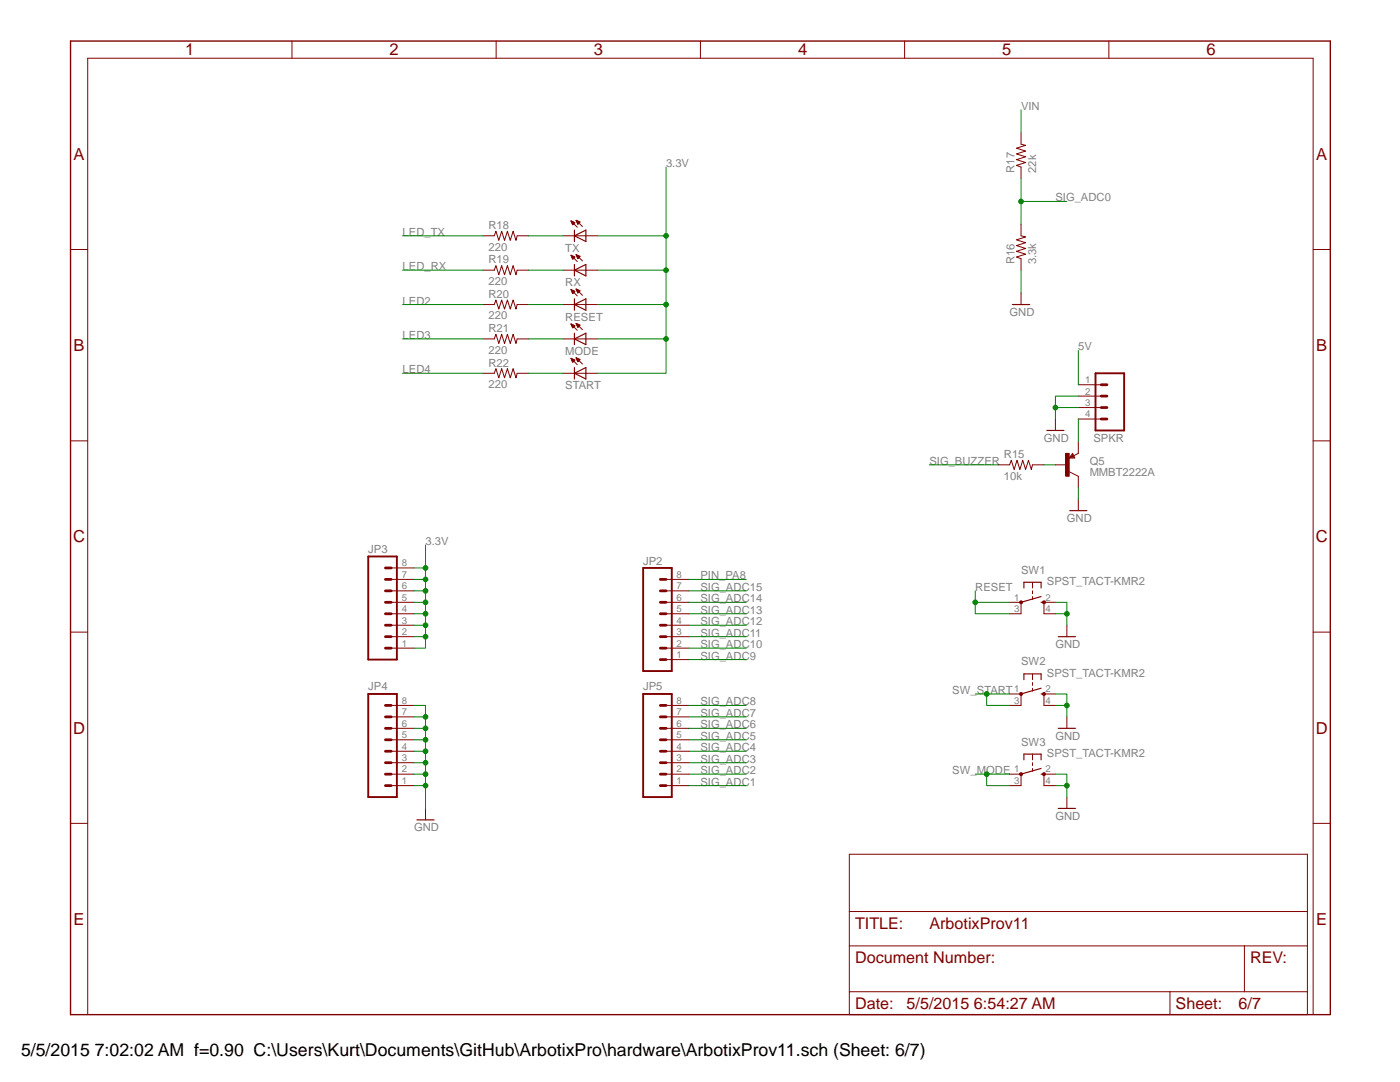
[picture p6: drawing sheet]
<svg xmlns="http://www.w3.org/2000/svg" width="279mm" height="216mm" viewBox="0 0 279 216" stroke-linecap="round" stroke-linejoin="round" font-family="sans-serif">
<path d="M204.3 117.3v-1.1h3.5v1.1M207.8 119l-4 1.2M207.8 120.2h.5M211.2 127h3.4M211.2 161.3h3.4" fill="none" stroke="#800000" stroke-width=".23"/>
<path d="M206.1 116.2v1.1M206.1 117.9v.6M206.1 119v.6M203.8 120.2v2.3M208.3 120.2v2.3M212.9 124.8v2.2M212.9 159v2.3" fill="none" stroke="#800000" stroke-width=".2"/>
<path d="M203.6 120h.4v.4h-.4z" fill-rule="evenodd" fill="#800000"/>
<path d="M203.6 120h.4v.4h-.4z" fill="none" stroke="#800000" stroke-width=".2"/>
<path d="M208.1 120h.5v.4h-.5z" fill-rule="evenodd" fill="#800000"/>
<path d="M208.1 120h.5v.4h-.5zM201.5 120.2h2.3M201.5 122.5h2.3M203.8 138.5v2.3M206.1 134.5v1.1M206.1 136.2v.6M206.1 137.3v.6M208.3 138.5v2.3M208.3 120.2h2.3M208.3 122.5h2.3" fill="none" stroke="#800000" stroke-width=".2"/>
<path d="M204.3 135.6v-1.1h3.5v1.1M207.8 137.3l-4 1.2M207.8 138.5h.5" fill="none" stroke="#800000" stroke-width=".23"/>
<path d="M203.6 138.3h.4v.4h-.4z" fill-rule="evenodd" fill="#800000"/>
<path d="M203.6 138.3h.4v.4h-.4z" fill="none" stroke="#800000" stroke-width=".2"/>
<path d="M208.1 138.3h.5v.4h-.5z" fill-rule="evenodd" fill="#800000"/>
<path d="M201.5 138.5h2.3M208.1 138.3h.5v.4h-.5zM208.3 138.5h2.3M201.5 140.8h2.3M203.8 154.5v2.3M206.1 150.5v1.1M206.1 152.2v.6M206.1 153.3v.6M208.3 154.5v2.3M208.3 140.8h2.3" fill="none" stroke="#800000" stroke-width=".2"/>
<path d="M204.3 151.6v-1.1h3.5v1.1M207.8 153.3l-4 1.2M207.8 154.5h.5" fill="none" stroke="#800000" stroke-width=".23"/>
<path d="M203.6 154.3h.4v.4h-.4z" fill-rule="evenodd" fill="#800000"/>
<path d="M203.6 154.3h.4v.4h-.4z" fill="none" stroke="#800000" stroke-width=".2"/>
<path d="M208.1 154.3h.5v.4h-.5z" fill-rule="evenodd" fill="#800000"/>
<g fill="none" stroke="#800000" stroke-width=".2">
<path d="M213.4 94.1l1.8 .9M213.7 91.2v.1M213.8 91.1v.2M213.8 90.9l.2 .4M214 90.8l.2 .5M214 90.7l.3 .6M214.1 90.5l.4 .9h-1.1zM215.2 90.5l-1.8 .9M78.1 117.9h4.5M78.1 115.6h4.5M78.1 113.3h4.5M132.9 117.9h4.6"/>
<path d="M132.9 115.6h4.6M78.1 129.3h4.5M78.1 127h4.5M78.1 124.8h4.5M78.1 122.5h4.5M78.1 120.2h4.5M132.9 131.6h4.6M132.9 129.3h4.6M132.9 127h4.6M132.9 124.8h4.6M132.9 122.5h4.6M132.9 120.2h4.6"/>
<path d="M78.1 154.5h4.5M78.1 156.8h4.5M78.1 152.2h4.5M78.1 149.9h4.5M78.1 147.6h4.5M78.1 145.3h4.5M78.1 143h4.5M78.1 140.8h4.5M132.9 154.5h4.6M132.9 156.8h4.6M132.9 152.2h4.6M132.9 149.9h4.6"/>
<path d="M132.9 147.6h4.6M132.9 145.3h4.6M132.9 143h4.6M132.9 140.8h4.6M201.5 154.5h2.3M201.5 156.8h2.3M208.1 154.3h.5v.4h-.5zM208.3 154.5h2.3M208.3 156.8h2.3M212.9 143v2.3M84.9 161.3v2.3"/>
</g>
<path d="M211.2 145.3h3.4M83.2 163.6h3.4" fill="none" stroke="#800000" stroke-width=".23"/>
<path d="M73.5 111h5.7v20.6h-5.7zM128.4 113.3h5.7v20.6h-5.7zM73.5 138.5h5.7v20.5h-5.7zM128.4 138.5h5.7v20.5h-5.7z" fill="none" stroke="#800000" stroke-width=".38"/>
<g fill="none" stroke="#800000" stroke-width=".55">
<path d="M76.9 117.9h1.2M76.9 115.6h1.2M76.9 113.3h1.2M131.8 117.9h1.1M131.8 115.6h1.1M76.9 127h1.2M76.9 129.3h1.2M76.9 122.5h1.2M76.9 124.8h1.2M76.9 120.2h1.2M131.8 127h1.1M131.8 129.3h1.1"/>
<path d="M131.8 131.6h1.1M131.8 122.5h1.1M131.8 124.8h1.1M131.8 120.2h1.1M76.9 152.2h1.2M76.9 154.5h1.2M76.9 156.8h1.2M76.9 147.6h1.2M76.9 149.9h1.2M76.9 145.3h1.2M76.9 143h1.2M76.9 140.8h1.2"/>
<path d="M131.8 152.2h1.1M131.8 154.5h1.1M131.8 156.8h1.1M131.8 147.6h1.1M131.8 149.9h1.1M131.8 145.3h1.1M131.8 143h1.1M131.8 140.8h1.1"/>
</g>
<path d="M212.7 90.5h.7v4.5h-.7z" fill="#800000"/>
<g fill="none" stroke="#800000" stroke-width=".2">
<path d="M58.3 8.2v3.4M99 8.2v3.4M139.8 8.2v3.4M180.5 8.2v3.4M221.3 8.2v3.4M203.8 26.5v2.3l.9 .2-1.8 .6 1.8 .5-1.8 .6 1.8 .6-1.8 .6 1.8 .5-1.8 .6 .9 .3v2.3M14.1 49.8h3.4M96.4 47.1h2.2l.4-1 .5 1.9 .6-1.9 .6 1.9 .6-1.9 .5 1.9 .6-1.9 .6 1.9 .2-.9h2.3M96.4 53.9h2.2l.4-.9 .5 1.8 .6-1.8 .6 1.8 .6-1.8 .5 1.8 .6-1.8 .6 1.8 .2-.9h2.3M112.4 53.9h6.8M112.4 47.1h6.8M114 50.9l1.2 1.3"/>
<path d="M114 57.8l1.2 1.3M114 44.1l1.2 1.2M114 50.9l.7 .4-.4 .4zM114 57.8l.7 .3-.4 .5zM114 44.1l.7 .3-.4 .5zM114 57.9h.2M114 51h.2M114 44.2h.2M114 51.1h.4M114 58h.4M114 44.3h.4M114.1 51.2h.6"/>
<path d="M114.1 58.1h.5M114.1 44.4h.6M114.1 51.4h.6M114.1 58.2h.6M114.1 44.5h.6M114.2 51.5h.4M114.2 58.3h.4M114.2 44.6h.4M114.2 51.6h.3M114.2 58.4h.3M114.2 44.7h.3M114.3 51.7h.1"/>
<path d="M114.3 58.5h.1M114.3 44.8h.1M115 50.8l.8 .4-.5 .4zM115 57.7l.8 .3-.5 .5zM115 44l.8 .3-.5 .5zM115 50.8l1.2 1.3M115 57.7l1.2 1.2M115 44l1.2 1.2M115 44h.1M115 50.9h.2M115 57.8h.2M115 44.1h.2"/>
<path d="M115.1 51h.4M115.1 57.9h.3M115.1 44.2h.4M115.1 58h.6M115.1 51.1h.6M115.1 44.3h.6M115.2 51.2h.5M115.2 58.1h.5M115.2 44.4h.5M115.2 51.4h.4M115.2 58.2h.4M115.2 44.5h.4"/>
<path d="M115.3 51.5h.2M115.3 58.3h.2M115.3 44.6h.2M115.3 51.6h.1M115.3 58.4h.1M115.3 44.7h.1M203.8 58.5v2.3M203.8 44.8v2.3l.9 .2-1.8 .6 1.8 .5-1.8 .6 1.8 .6-1.8 .5 1.8 .6-1.8 .6 .9 .3v2.3M262.1 49.8h3.4M96.4 60.8h2.2l.4-.9 .5 1.8 .6-1.8 .6 1.8 .6-1.8 .5 1.8 .6-1.8 .6 1.8 .2-.9h2.3M96.4 67.6h2.2l.4-.9 .5 1.8 .6-1.8 .6 1.8 .6-1.8 .5 1.8 .6-1.8 .6 1.8 .2-.9h2.3M96.4 74.5h2.2l.4-.9 .5 1.8 .6-1.8 .6 1.8 .6-1.8 .5 1.8 .6-1.8 .6 1.8 .2-.9h2.3"/>
<path d="M112.4 60.8h6.8M112.4 67.6h6.8M112.4 74.5h6.8M114 64.6l1.2 1.3M114 71.5l1.2 1.3M114 64.6l.7 .4-.4 .4zM114 71.5l.7 .3-.4 .5zM114 64.7h.1M114 71.6h.1M114 64.8h.4M114 71.7h.4M114.1 71.8h.5"/>
<path d="M114.1 64.9h.5M114.1 65h.6M114.1 71.9h.6M114.2 65.2h.4M114.2 72h.4M114.2 65.3h.3M114.2 72.1h.3M114.3 65.4h.1M114.3 72.2h.1M115 64.5l.8 .4-.5 .4zM115 71.4l.8 .3-.5 .5zM115 64.5l1.2 1.3"/>
<path d="M115 71.4l1.2 1.2M115 64.6h.2M115 71.5h.2M115.1 64.7h.3M115.1 71.6h.3M115.1 64.8h.6M115.1 71.7h.6M115.1 64.9h.6M115.1 71.8h.6M115.2 71.9h.4M115.2 65h.4M115.3 65.2h.2"/>
<path d="M115.3 72h.2M115.3 65.3h.1M115.3 72.1h.1M215.2 76.8h4.6M215.2 79h4.6M14.1 88h3.4M199.2 92.8h2.3l.3-1 .6 1.9 .6-1.9 .5 1.9 .6-1.9 .6 1.9 .6-1.9 .5 1.9 .3-.9h2.2M210.6 92.8h2.3M210.6 83.6v2.3M212.7 90.5h.7v4.5h-.7zM212.7 90.5h.1M215.2 88.2v2.3"/>
<path d="M215.2 95v2.3M215.2 99.6v2.3M215.2 81.3h4.6M215.2 83.6h4.6M262.1 88h3.4M14.1 126.1h3.4M262.1 126.1h3.4M14.1 164.3h3.4M262.1 164.3h3.4M169.5 188.7h91.4M169.5 197.9v-27.4h91.4v27.4M169.5 181.9h91.4"/>
<path d="M233.5 197.9v4.6M233.5 197.9h14.8M248.3 197.9h12.6v4.6h-91.4v-4.6h64M248.3 188.7v9.2M17.5 202.5v-190.9h244.6v190.9"/>
</g>
<g fill="none" stroke="#800000" stroke-width=".23">
<path d="M114.6 52.8v2.3M114.6 59.6v2.3M114.6 45.9v2.3M114.6 53.9l2.3-1.1v2.3zM114.6 47.1l2.3-1.2v2.3zM114.6 66.5v2.3M114.6 73.3v2.3M114.6 60.8l2.3-1.2v2.3zM114.6 67.6l2.3-1.1v2.3zM114.6 74.5l2.3-1.2v2.3zM202.1 60.8h3.4M208.9 85.9h3.4"/>
<path d="M213.5 101.9h3.4"/>
</g>
<path d="M218.6 74.5h5.7v11.4h-5.7z" fill="none" stroke="#800000" stroke-width=".38"/>
<path d="M219.8 79h1.1M219.8 76.8h1.1M219.8 81.3h1.1M219.8 83.6h1.1" fill="none" stroke="#800000" stroke-width=".55"/>
<path d="M14.1 8.2h251.4v194.3h-251.4z" fill="none" stroke="#800000" stroke-width=".28"/>
<path d="M210.6 156.8h2.3v2.2M210.6 154.5h2.3v2.3" fill="none" stroke="#008000" stroke-width=".2"/>
<circle cx="212.9" cy="156.8" r=".46" fill="#008000"/>
<g fill="none" stroke="#008000" stroke-width=".2">
<path d="M210.6 122.5h2.3v2.3M210.6 120.2h2.3v2.3"/>
<circle cx="212.9" cy="156.8" r=".46"/>
</g>
<circle cx="212.9" cy="122.5" r=".46" fill="#008000"/>
<g fill="none" stroke="#008000" stroke-width=".2">
<path d="M210.6 138.5h2.3v4.5M210.6 140.8h2.3"/>
<circle cx="212.9" cy="122.5" r=".46"/>
</g>
<circle cx="212.9" cy="140.8" r=".46" fill="#008000"/>
<g fill="none" stroke="#008000" stroke-width=".2">
<path d="M82.6 156.8h2.3v4.5M82.6 154.5h2.3v2.3M82.6 152.2h2.3v2.3M82.6 149.9h2.3v2.3M82.6 147.6h2.3v2.3M82.6 145.3h2.3v2.3M82.6 143h2.3v2.3M82.6 140.8h2.3v2.2"/>
<circle cx="212.9" cy="140.8" r=".46"/>
</g>
<circle cx="84.9" cy="143" r=".46" fill="#008000"/>
<circle cx="84.9" cy="143" r=".46" fill="none" stroke="#008000" stroke-width=".2"/>
<circle cx="84.9" cy="145.3" r=".46" fill="#008000"/>
<circle cx="84.9" cy="145.3" r=".46" fill="none" stroke="#008000" stroke-width=".2"/>
<circle cx="84.9" cy="147.6" r=".46" fill="#008000"/>
<circle cx="84.9" cy="147.6" r=".46" fill="none" stroke="#008000" stroke-width=".2"/>
<circle cx="84.9" cy="149.9" r=".46" fill="#008000"/>
<circle cx="84.9" cy="149.9" r=".46" fill="none" stroke="#008000" stroke-width=".2"/>
<circle cx="84.9" cy="152.2" r=".46" fill="#008000"/>
<circle cx="84.9" cy="152.2" r=".46" fill="none" stroke="#008000" stroke-width=".2"/>
<circle cx="84.9" cy="154.5" r=".46" fill="#008000"/>
<circle cx="84.9" cy="154.5" r=".46" fill="none" stroke="#008000" stroke-width=".2"/>
<circle cx="84.9" cy="156.8" r=".46" fill="#008000"/>
<g fill="none" stroke="#008000" stroke-width=".2">
<path d="M215.2 79h-4.6v2.3M215.2 81.3h-4.6v2.3M215.2 97.3v2.3"/>
<circle cx="84.9" cy="156.8" r=".46"/>
</g>
<circle cx="210.6" cy="81.3" r=".46" fill="#008000"/>
<g fill="none" stroke="#008000" stroke-width=".2">
<path d="M203.8 53.9v4.6M201.5 154.5h-4.6v2.3h4.6"/>
<circle cx="210.6" cy="81.3" r=".46"/>
</g>
<circle cx="196.9" cy="154.5" r=".46" fill="#008000"/>
<g fill="none" stroke="#008000" stroke-width=".2">
<path d="M194.6 138.5h6.9M196.9 138.5v2.3h4.6M194.6 154.5h2.3"/>
<circle cx="196.9" cy="154.5" r=".46"/>
</g>
<circle cx="196.9" cy="138.5" r=".46" fill="#008000"/>
<g fill="none" stroke="#008000" stroke-width=".2">
<path d="M194.6 117.9v4.6h6.9M194.6 120.2h6.9"/>
<circle cx="196.9" cy="138.5" r=".46"/>
</g>
<circle cx="194.6" cy="120.2" r=".46" fill="#008000"/>
<g fill="none" stroke="#008000" stroke-width=".2">
<path d="M84.9 127v2.3h-2.3M84.9 124.8v2.2h-2.3"/>
<circle cx="194.6" cy="120.2" r=".46"/>
</g>
<circle cx="84.9" cy="127" r=".46" fill="#008000"/>
<g fill="none" stroke="#008000" stroke-width=".2">
<path d="M84.9 122.5v2.3h-2.3"/>
<circle cx="84.9" cy="127" r=".46"/>
</g>
<circle cx="84.9" cy="124.8" r=".46" fill="#008000"/>
<g fill="none" stroke="#008000" stroke-width=".2">
<path d="M84.9 120.2v2.3h-2.3"/>
<circle cx="84.9" cy="124.8" r=".46"/>
</g>
<circle cx="84.9" cy="122.5" r=".46" fill="#008000"/>
<g fill="none" stroke="#008000" stroke-width=".2">
<path d="M84.9 117.9v2.3h-2.3"/>
<circle cx="84.9" cy="122.5" r=".46"/>
</g>
<circle cx="84.9" cy="120.2" r=".46" fill="#008000"/>
<g fill="none" stroke="#008000" stroke-width=".2">
<path d="M84.9 115.6v2.3h-2.3"/>
<circle cx="84.9" cy="120.2" r=".46"/>
</g>
<circle cx="84.9" cy="117.9" r=".46" fill="#008000"/>
<g fill="none" stroke="#008000" stroke-width=".2">
<path d="M84.9 113.3v2.3h-2.3"/>
<circle cx="84.9" cy="117.9" r=".46"/>
</g>
<circle cx="84.9" cy="115.6" r=".46" fill="#008000"/>
<g fill="none" stroke="#008000" stroke-width=".2">
<path d="M84.9 108.8v4.5h-2.3"/>
<circle cx="84.9" cy="115.6" r=".46"/>
</g>
<circle cx="84.9" cy="113.3" r=".46" fill="#008000"/>
<g fill="none" stroke="#008000" stroke-width=".2">
<path d="M132.9 33.3v13.8h-13.7M132.9 47.1v6.8h-13.7M132.9 53.9v6.9h-13.7M132.9 60.8v6.8h-13.7M132.9 67.6v6.9h-13.7"/>
<circle cx="84.9" cy="113.3" r=".46"/>
</g>
<circle cx="132.9" cy="67.6" r=".46" fill="#008000"/>
<circle cx="132.9" cy="67.6" r=".46" fill="none" stroke="#008000" stroke-width=".2"/>
<circle cx="132.9" cy="60.8" r=".46" fill="#008000"/>
<circle cx="132.9" cy="60.8" r=".46" fill="none" stroke="#008000" stroke-width=".2"/>
<circle cx="132.9" cy="53.9" r=".46" fill="#008000"/>
<circle cx="132.9" cy="53.9" r=".46" fill="none" stroke="#008000" stroke-width=".2"/>
<circle cx="132.9" cy="47.1" r=".46" fill="#008000"/>
<g fill="none" stroke="#008000" stroke-width=".2">
<path d="M203.8 35.6v9.2M203.8 40.2h9.1M215.2 69.9v6.9M185.5 92.8h13.7M208.3 92.8h2.3M215.2 83.6v4.6M137.5 117.9h11.4M137.5 115.6h11.4M137.5 131.6h11.4M137.5 129.3h11.4M137.5 127h11.4M137.5 120.2h11.4"/>
<path d="M137.5 124.8h11.4M137.5 122.5h11.4M137.5 149.9h11.4M137.5 147.6h11.4M137.5 145.3h11.4M137.5 143h11.4M137.5 140.8h11.4M137.5 156.8h11.4M137.5 154.5h11.4M137.5 152.2h11.4"/>
<circle cx="132.9" cy="47.1" r=".46"/>
</g>
<circle cx="203.8" cy="40.2" r=".46" fill="#008000"/>
<g fill="none" stroke="#008000" stroke-width=".2">
<path d="M203.8 21.9v4.6M80.3 47.1h16.1M80.3 53.9h16.1M105.5 53.9h6.9M105.5 47.1h6.9M80.3 60.8h16.1M80.3 67.6h16.1M80.3 74.5h16.1M105.5 60.8h6.9M105.5 67.6h6.9M105.5 74.5h6.9"/>
<circle cx="203.8" cy="40.2" r=".46"/>
</g>
<text font-size="3.5" x="4.2" y="210.7">5/5/2015 7:02:02 AM f=0.90 C:\Users\Kurt\Documents\GitHub\ArbotixPro\hardware\ArbotixProv11.sch (Sheet: 6/7)</text>
<g font-size="3.3" fill="#800000">
<text x="37" y="11.1">1</text>
<text x="77.7" y="11.1">2</text>
<text x="118.5" y="11.1">3</text>
<text x="159.3" y="11.1">4</text>
<text x="200" y="11.1">5</text>
<text x="240.8" y="11.1">6</text>
<text x="14.7" y="31.9">A</text>
<text x="262.7" y="31.9">A</text>
<text x="14.7" y="70">B</text>
<text x="262.7" y="70">B</text>
<text x="14.6" y="108.2">C</text>
<text x="262.6" y="108.2">C</text>
<text x="14.6" y="146.4">D</text>
<text x="262.6" y="146.4">D</text>
<text x="14.7" y="184.5">E</text>
<text x="262.7" y="184.5">E</text>
</g>
<g font-size="3.2" fill="#800000">
<text x="170.6" y="185.3">TITLE:</text>
<text x="185.5" y="185.3">ArbotixProv11</text>
<text x="170.6" y="192.2">Document Number:</text>
<text x="249.5" y="192.2">REV:</text>
<text x="170.6" y="201.3">Date:</text>
<text x="180.9" y="201.3">5/5/2015 6:54:27 AM</text>
<text x="234.6" y="201.3">Sheet:</text>
<text x="247.2" y="201.3">6/7</text>
</g>
<g font-size="2.2" fill="#808080">
<text x="203.8" y="21.9">VIN</text>
<text x="132.9" y="33.3">3.3V</text>
<text x="202.4" y="34.5" transform="rotate(-90 202.4 34.5)">R17</text>
<text x="206.8" y="34.5" transform="rotate(-90 206.8 34.5)">22k</text>
<text x="210.6" y="40.2">SIG_ADC0</text>
<text x="80.3" y="47.1">LED_TX</text>
<text x="97.5" y="45.7">R18</text>
<text x="80.3" y="53.9">LED_RX</text>
<text x="97.5" y="50">220</text>
<text x="97.5" y="52.6">R19</text>
<text x="112.8" y="50.2">TX</text>
<text x="202.4" y="52.8" transform="rotate(-90 202.4 52.8)">R16</text>
<text x="206.8" y="52.8" transform="rotate(-90 206.8 52.8)">3.3k</text>
<text x="97.5" y="56.9">220</text>
<text x="97.5" y="59.4">R20</text>
<text x="112.8" y="57.1">RX</text>
<text x="80.3" y="60.8">LED2</text>
<text x="97.5" y="63.7">220</text>
<text x="112.8" y="64">RESET</text>
<text x="201.5" y="63.1">GND</text>
<text x="80.3" y="67.6">LED3</text>
<text x="97.5" y="70.6">220</text>
<text x="97.5" y="66.3">R21</text>
<text x="112.8" y="70.8">MODE</text>
<text x="215.2" y="69.9">5V</text>
<text x="80.3" y="74.5">LED4</text>
<text x="97.5" y="77.4">220</text>
<text x="97.5" y="73.1">R22</text>
<text x="112.8" y="77.7">START</text>
<text x="208.3" y="88.2">GND</text>
<text x="218.2" y="88.2">SPKR</text>
<text x="185.5" y="92.8">SIG_BUZZER</text>
<text x="200.3" y="95.7">10k</text>
<text x="200.3" y="91.4">R15</text>
<text x="217.5" y="95">MMBT2222A</text>
<text x="217.5" y="92.8">Q5</text>
<text x="212.9" y="104.2">GND</text>
<text x="73.5" y="110.4">JP3</text>
<text x="84.9" y="108.8">3.3V</text>
<text x="128.4" y="112.6">JP2</text>
<text x="139.8" y="117.9">SIG_ADC15</text>
<text x="139.8" y="115.6">PIN_PA8</text>
<text x="194.6" y="117.9">RESET</text>
<text x="203.8" y="114.5">SW1</text>
<text x="208.9" y="116.8">SPST_TACT-KMR2</text>
<text x="139.8" y="120.2">SIG_ADC14</text>
<text x="139.8" y="124.8">SIG_ADC12</text>
<text x="139.8" y="122.5">SIG_ADC13</text>
<text x="139.8" y="131.6">SIG_ADC9</text>
<text x="139.8" y="129.3">SIG_ADC10</text>
<text x="139.8" y="127">SIG_ADC11</text>
<text x="210.6" y="129.3">GND</text>
<text x="73.5" y="137.8">JP4</text>
<text x="128.4" y="137.8">JP5</text>
<text x="203.8" y="132.8">SW2</text>
<text x="208.9" y="135">SPST_TACT-KMR2</text>
<text x="139.8" y="143">SIG_ADC7</text>
<text x="139.8" y="140.8">SIG_ADC8</text>
<text x="190.1" y="138.5">SW_START</text>
<text x="139.8" y="149.9">SIG_ADC4</text>
<text x="139.8" y="147.6">SIG_ADC5</text>
<text x="139.8" y="145.3">SIG_ADC6</text>
<text x="203.8" y="148.8">SW3</text>
<text x="210.6" y="147.6">GND</text>
<text x="139.8" y="154.5">SIG_ADC2</text>
<text x="139.8" y="152.2">SIG_ADC3</text>
<text x="190.1" y="154.5">SW_MODE</text>
<text x="208.9" y="151">SPST_TACT-KMR2</text>
<text x="139.8" y="156.8">SIG_ADC1</text>
<text x="82.6" y="165.9">GND</text>
<text x="210.6" y="163.6">GND</text>
</g>
<g font-size="1.9" fill="#808080">
<text x="216.6" y="76.4">1</text>
<text x="216.6" y="78.7">2</text>
<text x="216.6" y="81">3</text>
<text x="216.6" y="83.3">4</text>
<text x="80.2" y="113">8</text>
<text x="80.2" y="119.9">5</text>
<text x="80.2" y="117.6">6</text>
<text x="80.2" y="115.3">7</text>
<text x="135" y="119.9">6</text>
<text x="135" y="117.6">7</text>
<text x="135" y="115.3">8</text>
<text x="202.4" y="119.9">1</text>
<text x="208.7" y="119.9">2</text>
<text x="80.2" y="124.4">3</text>
<text x="80.2" y="122.2">4</text>
<text x="135" y="124.4">4</text>
<text x="135" y="122.2">5</text>
<text x="202.4" y="122.2">3</text>
<text x="208.7" y="122.2">4</text>
<text x="80.2" y="129">1</text>
<text x="80.2" y="126.7">2</text>
<text x="135" y="131.3">1</text>
<text x="135" y="129">2</text>
<text x="135" y="126.7">3</text>
<text x="80.2" y="142.7">7</text>
<text x="80.2" y="140.4">8</text>
<text x="135" y="142.7">7</text>
<text x="135" y="140.4">8</text>
<text x="202.4" y="138.2">1</text>
<text x="202.4" y="140.4">3</text>
<text x="208.7" y="138.2">2</text>
<text x="208.7" y="140.4">4</text>
<text x="80.2" y="149.6">4</text>
<text x="80.2" y="147.3">5</text>
<text x="80.2" y="145">6</text>
<text x="135" y="149.6">4</text>
<text x="135" y="147.3">5</text>
<text x="135" y="145">6</text>
<text x="80.2" y="154.1">2</text>
<text x="80.2" y="151.9">3</text>
<text x="135" y="154.1">2</text>
<text x="135" y="151.9">3</text>
<text x="202.4" y="154.1">1</text>
<text x="208.7" y="154.1">2</text>
<text x="80.2" y="156.4">1</text>
<text x="135" y="156.4">1</text>
<text x="202.4" y="156.4">3</text>
<text x="208.7" y="156.4">4</text>
</g>
</svg>
